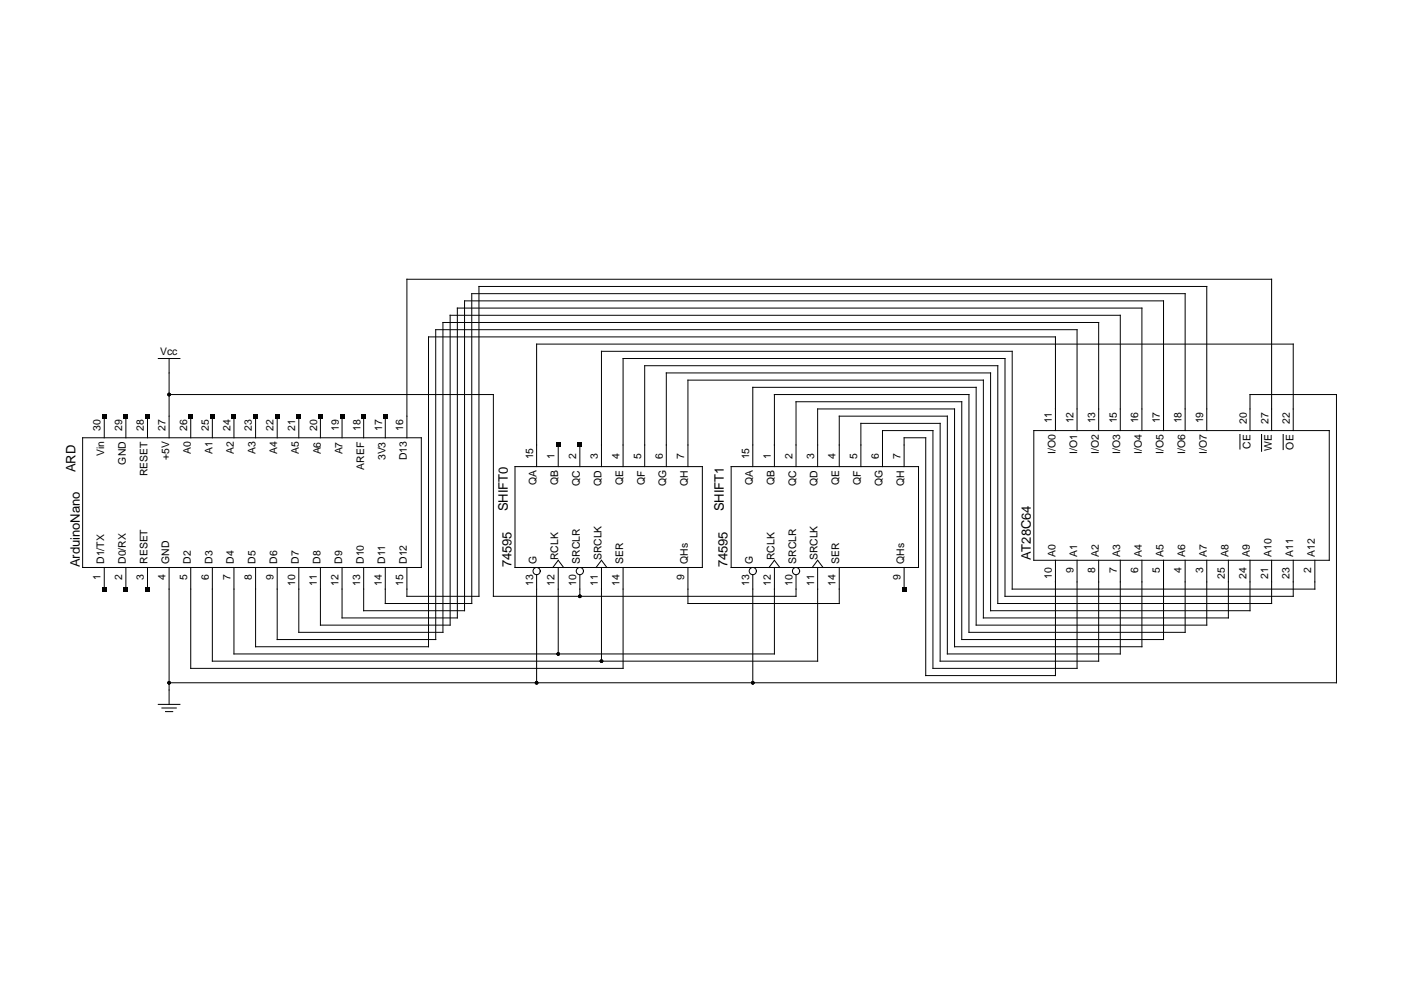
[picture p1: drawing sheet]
<svg xmlns="http://www.w3.org/2000/svg" width="297mm" height="210mm" viewBox="0 0 297 210" stroke-linecap="round" stroke-linejoin="round" font-family="sans-serif">
<g fill="none" stroke="#000" stroke-width=".21">
<path d="M33.6 76h4.5M35.9 76v16.8M17.5 92.8h71.8v27.5h-71.8zM22.1 88.2v4.6M26.7 88.2v4.6M31.3 88.2v4.6M35.9 83.7h68.7v42.7h64.2v-4.6M40.4 88.2v4.6M45 88.2v4.6M49.6 88.2v4.6M54.2 88.2v4.6M58.8 88.2v4.6"/>
<path d="M63.4 88.2v4.6M67.9 88.2v4.6M72.5 88.2v4.6M77.1 88.2v4.6M81.7 88.2v4.6M109.2 98.9h39.7v21.4h-39.7zM118.4 94.3v4.6M122.9 94.3v4.6M127.5 98.9v-24.4h87.1v50.4h64.2v-6.1M132.1 98.9v-22.9h81v50.4h61.1v-7.6M136.7 98.9v-21.4h74.9v50.5h58v-9.2M141.3 98.9v-19.8h68.7v50.4h55v-10.7"/>
<path d="M145.9 98.9v-18.3h62.6v50.4h51.9v-12.2M155 98.9h39.7v21.4h-39.7zM159.6 98.9v-16.8h47.4v50.4h48.9v-13.7M164.2 98.9v-15.2h41.2v50.4h45.9v-15.3M168.8 98.9v-13.7h35.1v50.4h42.8v-16.8M173.4 98.9v-12.2h29v50.4h39.7v-18.3M177.9 98.9v-10.7h23v50.5h36.6v-19.9M182.5 98.9v-9.1h16.8v50.4h33.6v-21.4M187.1 98.9v-7.6h10.7v50.4h30.6v-22.9M191.7 98.9v-6.1h4.6v50.4h27.5v-24.4M219.2 91.3h62.6v27.5h-62.6zM223.8 91.3v-19.9h-132.9v65.7h-36.7v-16.8"/>
<path d="M228.4 91.3v-21.4h-136v65.7h-33.6v-15.3M232.9 91.3v-22.9h-139v65.7h-30.5v-13.8M237.5 91.3v-24.5h-142.1v65.7h-27.5v-12.2M242.1 91.3v-26h-145.1v65.7h-24.5v-10.7M246.7 91.3v-27.5h-148.2v65.7h-21.4v-9.2M251.3 91.3v-29h-151.3v65.7h-18.3v-7.7M255.9 91.3v-30.6h-154.4v65.7h-15.2v-6.1M265 91.3v-7.6h18.4v61.1h-247.5M269.6 91.3v-32.1h-183.3v33.6M274.2 91.3v-18.3h-160.4v25.9M22.1 120.3v4.6M26.7 120.3v4.6"/>
<path d="M31.3 120.3v4.6M35.9 120.3v29M40.4 120.3v21.4h91.7v-21.4M45 120.3v19.9h128.4v-19.9M49.6 120.3v18.4h114.6v-18.4M113.8 121.8v23M117.2 120.3l1.2-1.5 1.1 1.5M118.4 120.3v18.4M122.9 121.8v4.6M126.4 120.3l1.1-1.5 1.2 1.5M127.5 120.3v19.9M145.9 120.3v7.7h32v-7.7"/>
<path d="M159.6 121.8v23M163 120.3l1.2-1.5 1.1 1.5M172.2 120.3l1.2-1.5 1.1 1.5M191.7 120.3v4.6M33.6 149.3h4.5M34.3 150.1h3.1M35.1 150.9h1.5"/>
<circle cx="113.8" cy="121.1" r=".76"/>
<circle cx="122.9" cy="121.1" r=".76"/>
<circle cx="159.6" cy="121.1" r=".76"/>
<circle cx="168.8" cy="121.1" r=".76"/>
</g>
<g fill="#000">
<path d="M21.6 87.8h1v.9h-1zM26.2 87.8h.9v.9h-.9zM30.8 87.8h.9v.9h-.9zM40 87.8h.9v.9h-.9zM44.6 87.8h.9v.9h-.9zM49.1 87.8h1v.9h-1zM53.7 87.8h.9v.9h-.9zM58.3 87.8h.9v.9h-.9zM62.9 87.8h.9v.9h-.9zM67.5 87.8h.9v.9h-.9zM72.1 87.8h.9v.9h-.9zM76.6 87.8h1v.9h-1z"/>
<path d="M81.2 87.8h.9v.9h-.9zM117.9 93.9h.9v.9h-.9zM122.5 93.9h.9v.9h-.9zM21.6 124.4h1v1h-1zM26.2 124.4h.9v1h-.9zM30.8 124.4h.9v1h-.9zM191.2 124.4h.9v1h-.9z"/>
<circle cx="35.9" cy="83.7" r=".38"/>
<circle cx="118.4" cy="138.7" r=".38"/>
<circle cx="122.9" cy="126.4" r=".38"/>
<circle cx="35.9" cy="144.8" r=".38"/>
<circle cx="113.8" cy="144.8" r=".38"/>
<circle cx="127.5" cy="140.2" r=".38"/>
<circle cx="159.6" cy="144.8" r=".38"/>
</g>
<path d="M262.9 92.1v3.1M267.5 92.1v3.6M272.1 92.1v3.2" fill="none" stroke="#000" stroke-width=".22"/>
<g font-size="2.8">
<text x="16" y="100.2" transform="rotate(-90 16 100.2)">ARD</text>
<text x="107.7" y="108.4" transform="rotate(-90 107.7 108.4)">SHIFT0</text>
<text x="153.5" y="108.4" transform="rotate(-90 153.5 108.4)">SHIFT1</text>
<text x="218.6" y="118.8" transform="rotate(-90 218.6 118.8)">AT28C64</text>
<text x="16.9" y="120.3" transform="rotate(-90 16.9 120.3)">ArduinoNano</text>
<text x="108.4" y="120.3" transform="rotate(-90 108.4 120.3)">74595</text>
<text x="154.3" y="120.3" transform="rotate(-90 154.3 120.3)">74595</text>
</g>
<g font-size="2.2">
<text x="33.9" y="75.3">Vcc</text>
<text x="223" y="89.8" transform="rotate(-90 223 89.8)">11</text>
<text x="227.6" y="89.8" transform="rotate(-90 227.6 89.8)">12</text>
<text x="232.2" y="89.8" transform="rotate(-90 232.2 89.8)">13</text>
<text x="236.8" y="89.8" transform="rotate(-90 236.8 89.8)">15</text>
<text x="241.3" y="89.8" transform="rotate(-90 241.3 89.8)">16</text>
<text x="245.9" y="89.8" transform="rotate(-90 245.9 89.8)">17</text>
<text x="250.5" y="89.8" transform="rotate(-90 250.5 89.8)">18</text>
<text x="255.1" y="89.8" transform="rotate(-90 255.1 89.8)">19</text>
<text x="264.3" y="89.8" transform="rotate(-90 264.3 89.8)">20</text>
<text x="268.9" y="89.8" transform="rotate(-90 268.9 89.8)">27</text>
<text x="273.5" y="89.8" transform="rotate(-90 273.5 89.8)">22</text>
<text x="21.3" y="91.3" transform="rotate(-90 21.3 91.3)">30</text>
<text x="25.9" y="91.3" transform="rotate(-90 25.9 91.3)">29</text>
<text x="30.5" y="91.3" transform="rotate(-90 30.5 91.3)">28</text>
<text x="35.1" y="91.3" transform="rotate(-90 35.1 91.3)">27</text>
<text x="39.7" y="91.3" transform="rotate(-90 39.7 91.3)">26</text>
<text x="44.3" y="91.3" transform="rotate(-90 44.3 91.3)">25</text>
<text x="48.8" y="91.3" transform="rotate(-90 48.8 91.3)">24</text>
<text x="53.4" y="91.3" transform="rotate(-90 53.4 91.3)">23</text>
<text x="58" y="91.3" transform="rotate(-90 58 91.3)">22</text>
<text x="62.6" y="91.3" transform="rotate(-90 62.6 91.3)">21</text>
<text x="67.3" y="91.4" transform="rotate(-90 67.3 91.4)">20</text>
<text x="71.8" y="91.4" transform="rotate(-90 71.8 91.4)">19</text>
<text x="76.4" y="91.4" transform="rotate(-90 76.4 91.4)">18</text>
<text x="81" y="91.4" transform="rotate(-90 81 91.4)">17</text>
<text x="85.5" y="91.3" transform="rotate(-90 85.5 91.3)">16</text>
<text x="265.1" y="95.2" transform="rotate(-90 265.1 95.2)">CE</text>
<text x="269.7" y="95.7" transform="rotate(-90 269.7 95.7)">WE</text>
<text x="274.3" y="95.3" transform="rotate(-90 274.3 95.3)">OE</text>
<text x="22.1" y="96.8" transform="rotate(-90 22.1 96.8)">Vin</text>
<text x="26.7" y="98.5" transform="rotate(-90 26.7 98.5)">GND</text>
<text x="31.3" y="100.9" transform="rotate(-90 31.3 100.9)">RESET</text>
<text x="35.9" y="97.6" transform="rotate(-90 35.9 97.6)">+5V</text>
<text x="40.4" y="96.3" transform="rotate(-90 40.4 96.3)">A0</text>
<text x="45" y="96.3" transform="rotate(-90 45 96.3)">A1</text>
<text x="49.6" y="96.3" transform="rotate(-90 49.6 96.3)">A2</text>
<text x="54.2" y="96.3" transform="rotate(-90 54.2 96.3)">A3</text>
<text x="58.8" y="96.3" transform="rotate(-90 58.8 96.3)">A4</text>
<text x="63.4" y="96.3" transform="rotate(-90 63.4 96.3)">A5</text>
<text x="68" y="96.4" transform="rotate(-90 68 96.4)">A6</text>
<text x="72.6" y="96.4" transform="rotate(-90 72.6 96.4)">A7</text>
<text x="77.2" y="99.5" transform="rotate(-90 77.2 99.5)">AREF</text>
<text x="81.8" y="97.6" transform="rotate(-90 81.8 97.6)">3V3</text>
<text x="86.3" y="97.6" transform="rotate(-90 86.3 97.6)">D13</text>
<text x="113" y="97.4" transform="rotate(-90 113 97.4)">15</text>
<text x="117.6" y="97.4" transform="rotate(-90 117.6 97.4)">1</text>
<text x="122.2" y="97.4" transform="rotate(-90 122.2 97.4)">2</text>
<text x="126.8" y="97.4" transform="rotate(-90 126.8 97.4)">3</text>
<text x="131.3" y="97.4" transform="rotate(-90 131.3 97.4)">4</text>
<text x="135.9" y="97.4" transform="rotate(-90 135.9 97.4)">5</text>
<text x="140.5" y="97.4" transform="rotate(-90 140.5 97.4)">6</text>
<text x="145.1" y="97.4" transform="rotate(-90 145.1 97.4)">7</text>
<text x="158.8" y="97.4" transform="rotate(-90 158.8 97.4)">15</text>
<text x="163.4" y="97.4" transform="rotate(-90 163.4 97.4)">1</text>
<text x="168" y="97.4" transform="rotate(-90 168 97.4)">2</text>
<text x="172.6" y="97.4" transform="rotate(-90 172.6 97.4)">3</text>
<text x="177.2" y="97.4" transform="rotate(-90 177.2 97.4)">4</text>
<text x="181.8" y="97.4" transform="rotate(-90 181.8 97.4)">5</text>
<text x="186.3" y="97.4" transform="rotate(-90 186.3 97.4)">6</text>
<text x="190.9" y="97.4" transform="rotate(-90 190.9 97.4)">7</text>
<text x="223.8" y="96.2" transform="rotate(-90 223.8 96.2)">I/O0</text>
<text x="228.4" y="96.2" transform="rotate(-90 228.4 96.2)">I/O1</text>
<text x="232.9" y="96.2" transform="rotate(-90 232.9 96.2)">I/O2</text>
<text x="237.5" y="96.2" transform="rotate(-90 237.5 96.2)">I/O3</text>
<text x="242.1" y="96.2" transform="rotate(-90 242.1 96.2)">I/O4</text>
<text x="246.7" y="96.2" transform="rotate(-90 246.7 96.2)">I/O5</text>
<text x="251.3" y="96.2" transform="rotate(-90 251.3 96.2)">I/O6</text>
<text x="255.9" y="96.2" transform="rotate(-90 255.9 96.2)">I/O7</text>
<text x="113.8" y="102.9" transform="rotate(-90 113.8 102.9)">QA</text>
<text x="118.4" y="102.9" transform="rotate(-90 118.4 102.9)">QB</text>
<text x="122.9" y="103" transform="rotate(-90 122.9 103)">QC</text>
<text x="127.5" y="103" transform="rotate(-90 127.5 103)">QD</text>
<text x="132.1" y="102.9" transform="rotate(-90 132.1 102.9)">QE</text>
<text x="136.7" y="102.8" transform="rotate(-90 136.7 102.8)">QF</text>
<text x="141.3" y="103.1" transform="rotate(-90 141.3 103.1)">QG</text>
<text x="145.9" y="103" transform="rotate(-90 145.9 103)">QH</text>
<text x="159.6" y="102.9" transform="rotate(-90 159.6 102.9)">QA</text>
<text x="164.2" y="102.9" transform="rotate(-90 164.2 102.9)">QB</text>
<text x="168.8" y="103" transform="rotate(-90 168.8 103)">QC</text>
<text x="173.4" y="103" transform="rotate(-90 173.4 103)">QD</text>
<text x="177.9" y="102.9" transform="rotate(-90 177.9 102.9)">QE</text>
<text x="182.5" y="102.8" transform="rotate(-90 182.5 102.8)">QF</text>
<text x="187.1" y="103.1" transform="rotate(-90 187.1 103.1)">QG</text>
<text x="191.7" y="103" transform="rotate(-90 191.7 103)">QH</text>
<text x="22.1" y="119.6" transform="rotate(-90 22.1 119.6)">D1/TX</text>
<text x="26.7" y="119.6" transform="rotate(-90 26.7 119.6)">D0/RX</text>
<text x="31.3" y="119.6" transform="rotate(-90 31.3 119.6)">RESET</text>
<text x="35.9" y="119.6" transform="rotate(-90 35.9 119.6)">GND</text>
<text x="40.4" y="119.6" transform="rotate(-90 40.4 119.6)">D2</text>
<text x="45" y="119.6" transform="rotate(-90 45 119.6)">D3</text>
<text x="49.6" y="119.6" transform="rotate(-90 49.6 119.6)">D4</text>
<text x="54.2" y="119.6" transform="rotate(-90 54.2 119.6)">D5</text>
<text x="58.8" y="119.6" transform="rotate(-90 58.8 119.6)">D6</text>
<text x="63.4" y="119.6" transform="rotate(-90 63.4 119.6)">D7</text>
<text x="67.9" y="119.6" transform="rotate(-90 67.9 119.6)">D8</text>
<text x="72.5" y="119.6" transform="rotate(-90 72.5 119.6)">D9</text>
<text x="77.1" y="119.6" transform="rotate(-90 77.1 119.6)">D10</text>
<text x="81.7" y="119.6" transform="rotate(-90 81.7 119.6)">D11</text>
<text x="86.3" y="119.6" transform="rotate(-90 86.3 119.6)">D12</text>
<text x="113.8" y="119.6" transform="rotate(-90 113.8 119.6)">G</text>
<text x="118.4" y="118.8" transform="rotate(-90 118.4 118.8)">RCLK</text>
<text x="122.9" y="119.6" transform="rotate(-90 122.9 119.6)">SRCLR</text>
<text x="127.5" y="118.8" transform="rotate(-90 127.5 118.8)">SRCLK</text>
<text x="132.1" y="119.6" transform="rotate(-90 132.1 119.6)">SER</text>
<text x="145.9" y="119.6" transform="rotate(-90 145.9 119.6)">QHs</text>
<text x="159.6" y="119.6" transform="rotate(-90 159.6 119.6)">G</text>
<text x="164.2" y="118.8" transform="rotate(-90 164.2 118.8)">RCLK</text>
<text x="168.8" y="119.6" transform="rotate(-90 168.8 119.6)">SRCLR</text>
<text x="173.4" y="118.8" transform="rotate(-90 173.4 118.8)">SRCLK</text>
<text x="177.9" y="119.6" transform="rotate(-90 177.9 119.6)">SER</text>
<text x="191.7" y="119.6" transform="rotate(-90 191.7 119.6)">QHs</text>
<text x="223.8" y="118" transform="rotate(-90 223.8 118)">A0</text>
<text x="228.4" y="118" transform="rotate(-90 228.4 118)">A1</text>
<text x="232.9" y="118" transform="rotate(-90 232.9 118)">A2</text>
<text x="237.5" y="118" transform="rotate(-90 237.5 118)">A3</text>
<text x="242.1" y="118" transform="rotate(-90 242.1 118)">A4</text>
<text x="246.7" y="118" transform="rotate(-90 246.7 118)">A5</text>
<text x="251.3" y="118" transform="rotate(-90 251.3 118)">A6</text>
<text x="255.9" y="118" transform="rotate(-90 255.9 118)">A7</text>
<text x="260.4" y="118" transform="rotate(-90 260.4 118)">A8</text>
<text x="265" y="118" transform="rotate(-90 265 118)">A9</text>
<text x="269.6" y="118" transform="rotate(-90 269.6 118)">A10</text>
<text x="274.2" y="118" transform="rotate(-90 274.2 118)">A11</text>
<text x="278.8" y="118" transform="rotate(-90 278.8 118)">A12</text>
<text x="21.3" y="123.1" transform="rotate(-90 21.3 123.1)">1</text>
<text x="25.9" y="123.1" transform="rotate(-90 25.9 123.1)">2</text>
<text x="30.5" y="123.1" transform="rotate(-90 30.5 123.1)">3</text>
<text x="35.1" y="123.1" transform="rotate(-90 35.1 123.1)">4</text>
<text x="39.7" y="123.1" transform="rotate(-90 39.7 123.1)">5</text>
<text x="44.3" y="123.1" transform="rotate(-90 44.3 123.1)">6</text>
<text x="48.8" y="123.1" transform="rotate(-90 48.8 123.1)">7</text>
<text x="53.4" y="123.1" transform="rotate(-90 53.4 123.1)">8</text>
<text x="58" y="123.1" transform="rotate(-90 58 123.1)">9</text>
<text x="62.6" y="124.3" transform="rotate(-90 62.6 124.3)">10</text>
<text x="67.2" y="124.3" transform="rotate(-90 67.2 124.3)">11</text>
<text x="71.8" y="124.3" transform="rotate(-90 71.8 124.3)">12</text>
<text x="76.3" y="124.3" transform="rotate(-90 76.3 124.3)">13</text>
<text x="80.9" y="124.3" transform="rotate(-90 80.9 124.3)">14</text>
<text x="85.5" y="124.3" transform="rotate(-90 85.5 124.3)">15</text>
<text x="113" y="124.3" transform="rotate(-90 113 124.3)">13</text>
<text x="117.6" y="124.3" transform="rotate(-90 117.6 124.3)">12</text>
<text x="122.2" y="124.3" transform="rotate(-90 122.2 124.3)">10</text>
<text x="126.8" y="124.3" transform="rotate(-90 126.8 124.3)">11</text>
<text x="131.3" y="124.3" transform="rotate(-90 131.3 124.3)">14</text>
<text x="145.1" y="123.1" transform="rotate(-90 145.1 123.1)">9</text>
<text x="158.8" y="124.3" transform="rotate(-90 158.8 124.3)">13</text>
<text x="163.4" y="124.3" transform="rotate(-90 163.4 124.3)">12</text>
<text x="168" y="124.3" transform="rotate(-90 168 124.3)">10</text>
<text x="172.6" y="124.3" transform="rotate(-90 172.6 124.3)">11</text>
<text x="177.2" y="124.3" transform="rotate(-90 177.2 124.3)">14</text>
<text x="190.9" y="123.1" transform="rotate(-90 190.9 123.1)">9</text>
<text x="223" y="122.8" transform="rotate(-90 223 122.8)">10</text>
<text x="227.6" y="121.5" transform="rotate(-90 227.6 121.5)">9</text>
<text x="232.2" y="121.5" transform="rotate(-90 232.2 121.5)">8</text>
<text x="236.8" y="121.5" transform="rotate(-90 236.8 121.5)">7</text>
<text x="241.3" y="121.5" transform="rotate(-90 241.3 121.5)">6</text>
<text x="245.9" y="121.5" transform="rotate(-90 245.9 121.5)">5</text>
<text x="250.5" y="121.5" transform="rotate(-90 250.5 121.5)">4</text>
<text x="255.1" y="121.5" transform="rotate(-90 255.1 121.5)">3</text>
<text x="259.7" y="122.8" transform="rotate(-90 259.7 122.8)">25</text>
<text x="264.3" y="122.8" transform="rotate(-90 264.3 122.8)">24</text>
<text x="268.8" y="122.8" transform="rotate(-90 268.8 122.8)">21</text>
<text x="273.4" y="122.8" transform="rotate(-90 273.4 122.8)">23</text>
<text x="278" y="121.5" transform="rotate(-90 278 121.5)">2</text>
</g>
</svg>
